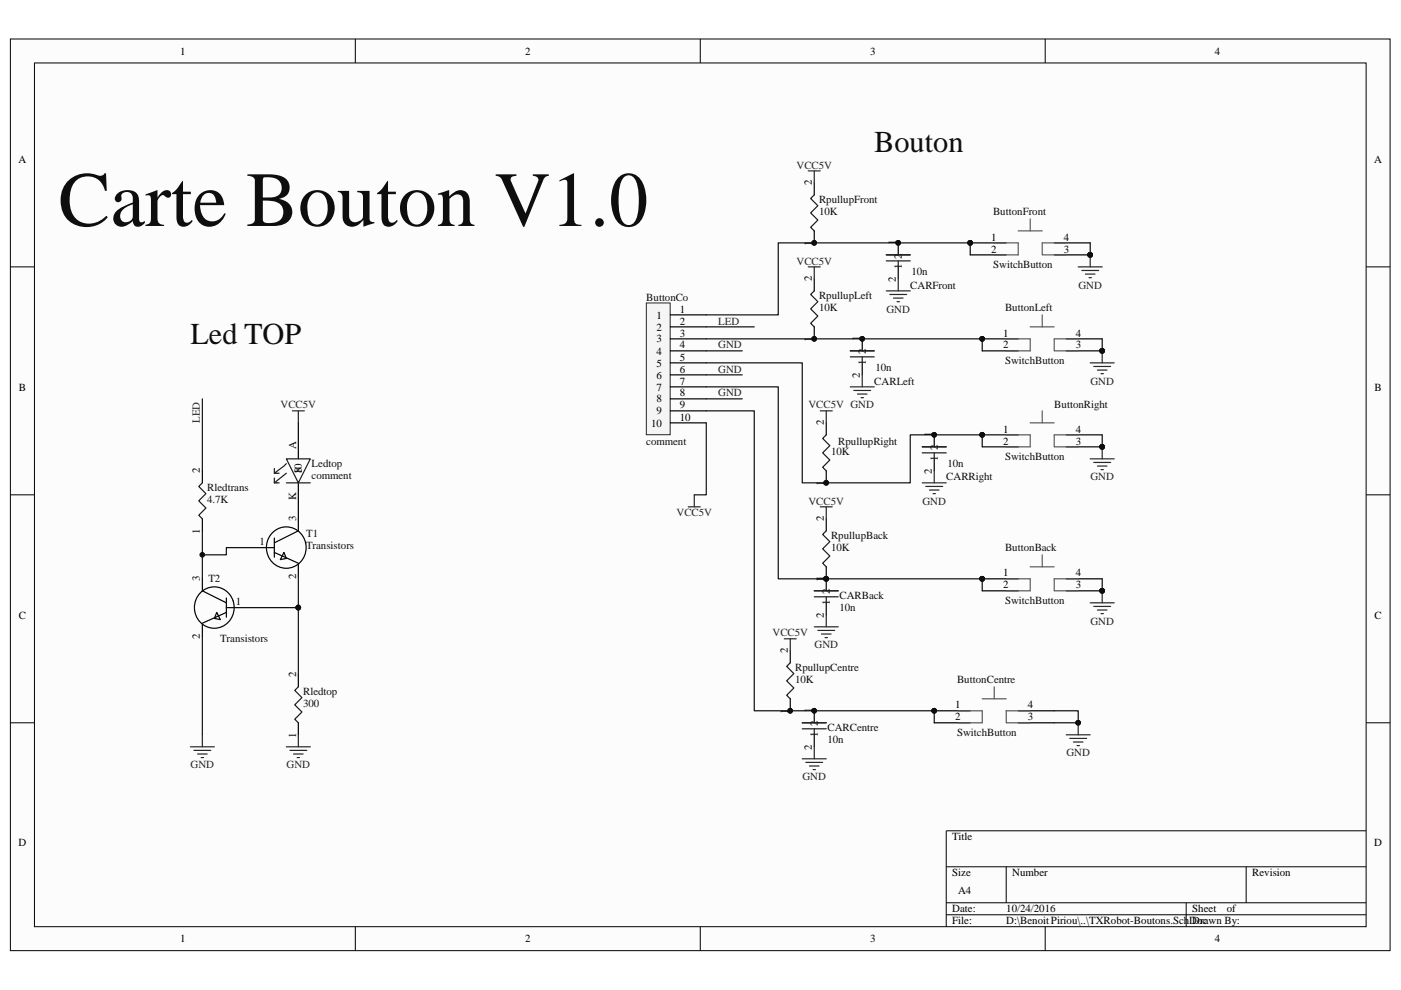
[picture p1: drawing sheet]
<svg xmlns="http://www.w3.org/2000/svg" width="297mm" height="210mm" viewBox="0 0 297 210" stroke-linecap="round" stroke-linejoin="round" font-family="sans-serif">
<path d="M2.2 8.3h292.5v193.3h-292.5z" fill="#fcfcfc"/>
<path d="M2.2 8.3h292.5v193.3h-292.5z" fill="none" stroke="#000" stroke-width=".21"/>
<path d="M7.3 13.4h282.3v183.1h-282.3z" fill="#fcfcfc"/>
<g fill="none" stroke="#000" stroke-width=".21">
<path d="M7.3 13.3h282.3v183.2h-282.3zM75.3 8.3v5M148.5 8.3v5M221.6 8.3v5M2.2 56.6h5.1M289.7 56.6h5M2.2 104.9h5.1M289.7 104.9h5M2.2 153.3h5.1M289.7 153.3h5M289.7 176.1h-89.1v20.4M75.3 196.5v5.1"/>
<path d="M148.5 196.5v5.1M200.6 183.8h89.1M200.6 191.4h89.1M200.6 194h89.1M213.3 183.8v7.6M221.6 196.5v5.1M251.5 191.4v5.1M264.2 183.8v7.6"/>
</g>
<path d="M137.1 64.3h5v27.9h-5z" fill="#f5f5f5"/>
<path d="M137 64.2h5.1v28h-5.1z" fill="none" stroke="#262626" stroke-width=".21"/>
<g fill="none" stroke="#000" stroke-width=".25">
<path d="M172.6 38.8v2.5M172.6 49v2.5M172.6 59.1v2.6M190.4 51.5v2.5M190.4 56.6v2.5M205.7 51.5h7.6M205.7 54h7.6M223.5 51.5h7.6M223.5 54h7.6M142.1 66.8h7.6M142.1 69.3h7.6M142.1 71.8h7.6"/>
<path d="M142.1 74.4h7.6M142.1 76.9h7.6M142.1 79.5h7.6M172.6 69.3v2.5M182.8 71.8v2.6M182.8 76.9v2.6M208.2 71.8h7.7M208.2 74.4h7.7M226.1 71.8h7.6M226.1 74.4h7.6M42.9 99.8v2.6M63.3 89.7v7.6"/>
<path d="M142.1 82h7.6M142.1 84.6h7.6M142.1 87.1h7.6M142.1 89.7h7.6M175.2 89.7v2.5M175.2 99.8v2.6M198.1 92.2v2.5M198.1 97.3v2.5M208.2 92.2h7.7M208.2 94.7h7.7M226.1 92.2h7.6M226.1 94.7h7.6"/>
<path d="M42.9 110v2.5M55.6 116.1h2.6M56.7 114.6a4.2 4.2 0 0 1 5.5-2.6 4.2 4.2 0 0 1 2.4 5.6 4.2 4.2 0 0 1-5.4 2.6 4.2 4.2 0 0 1-2.5-5.5M58.2 114.1v4M58.2 117.1l5.1 2.3M60.2 117.1l.5 1.3-1.3 .3zM63.3 102.4v10.1l-5.1 2.6M63.3 119.7v2.5M175.2 110v2.5M42.9 122.7v2.6l5.1 2.5M42.9 132.4v2.5M46 129.8l.7 1.6-1.3-.3z"/>
<path d="M48 128.8h2.5M48 126.8v4.1M48 129.8l-5.1 2.3M49.4 127.4a4.2 4.2 0 0 0-5.5-2.7 4.2 4.2 0 0 0-2.4 5.6 4.2 4.2 0 0 0 5.4 2.6 4.2 4.2 0 0 0 2.5-5.4M167.5 138v2.5M175.2 120.2v5.1M175.2 127.8v2.6M208.2 122.7h7.7M208.2 125.3h7.7M226.1 122.7h7.6M226.1 125.3h7.6M63.3 143.1v2.5"/>
<path d="M63.3 153.3v2.5M167.5 148.2v2.5M172.6 150.7v2.6M172.6 155.8v2.5M198.1 150.7h7.6M198.1 153.3h7.6M215.9 150.7h7.6M215.9 153.3h7.6"/>
</g>
<g fill="#0e0e0e" stroke="#0e0e0e" stroke-width=".21">
<circle cx="205.7" cy="51.5" r=".5"/>
<circle cx="231.1" cy="54" r=".5"/>
<circle cx="208.2" cy="71.8" r=".5"/>
<circle cx="233.7" cy="74.4" r=".5"/>
<circle cx="208.2" cy="92.2" r=".5"/>
<circle cx="233.7" cy="94.7" r=".5"/>
<circle cx="208.2" cy="122.7" r=".5"/>
<circle cx="233.7" cy="125.3" r=".5"/>
<circle cx="172.6" cy="51.5" r=".5"/>
<circle cx="172.6" cy="71.8" r=".5"/>
<circle cx="175.2" cy="102.4" r=".5"/>
<circle cx="175.2" cy="122.7" r=".5"/>
<circle cx="198.1" cy="92.2" r=".5"/>
<circle cx="182.8" cy="71.8" r=".5"/>
<circle cx="190.4" cy="51.5" r=".5"/>
<circle cx="167.5" cy="150.7" r=".5"/>
<circle cx="172.6" cy="150.7" r=".5"/>
<circle cx="198.1" cy="150.7" r=".5"/>
<circle cx="228.6" cy="153.2" r=".5"/>
<circle cx="42.9" cy="117.6" r=".5"/>
<circle cx="63.2" cy="128.8" r=".5"/>
</g>
<g fill="none" stroke="#585858" stroke-width=".25">
<path d="M210.8 51.5h5.1v2.5h-5.1M215.9 49h5.1M218.4 46.4v2.6M226.1 51.5h-5.1v2.5h5.1M213.3 71.8h5.1v2.6h-5.1M218.4 69.3h5.1M221 66.8v2.5M228.6 71.8h-5.1v2.6h5.1M213.3 92.2h5.1v2.5h-5.1M218.4 89.7h5.1M221 87.1v2.6M228.6 92.2h-5.1v2.5h5.1"/>
<path d="M221 117.6v2.6M213.3 122.7h5.1v2.6h-5.1M218.4 120.2h5.1M228.6 122.7h-5.1v2.6h5.1M203.2 150.7h5v2.6h-5M208.2 148.2h5.1M210.8 145.6v2.6M218.4 150.7h-5.1v2.6h5.1"/>
</g>
<g fill="none" stroke="#0e0e0e" stroke-width=".25">
<path d="M205.7 54v-2.5h-40.7v15.3h-15.3M231.1 51.5v2.5M149.7 76.9h20.4v25.5h22.9v-10.2h15.2v2.5M149.7 71.8h58.5v2.6M149.7 69.3h10.2M149.7 74.4h7.7M149.7 79.5h7.7M233.7 71.8v2.6M42.9 84.6v15.2M149.7 89.7v15.2h-2.5M149.7 87.1h10.2v63.6h38.2v2.6M149.7 82h15.3v40.7h43.2v2.6"/>
<path d="M149.7 84.6h7.7M233.7 92.2v2.5M42.9 112.5v10.2M55.6 116.1h-7.6v1.5h-5.1M42.9 134.9v20.9M50.5 128.8h12.8M63.3 122.2v20.9M233.7 122.7v2.6M223.5 150.7h5.1v2.6h-5.1"/>
</g>
<g fill="none" stroke="#1c1c1c" stroke-width=".25">
<path d="M172.6 41.3l-.7 .8 1.5 1.5-1.5 1.5 1.5 1.6-1.5 1.5 .7 .8M187.9 54h5.1M187.9 55.3h5.1M190.4 55.3v1.3M172.6 61.7l-.7 .7 1.5 1.6-1.5 1.5 1.5 1.5-1.5 1.5 .7 .8M180.3 74.4h5.1M180.3 75.7h5.1M182.8 75.7v1.2M58.2 99.3v1M60.7 97.3h5.1l-2.5 5.1zM60.7 98.3l-2.5 2M175.2 92.2l-.8 .8 1.5 1.5-1.5 1.5 1.5 1.5-1.5 1.6 .8 .7"/>
<path d="M195.5 94.7h5.1M195.5 96h5.1M198.1 96v1.3M42.9 102.4l-.8 .7 1.6 1.6-1.6 1.5 1.6 1.5-1.6 1.5 .8 .8M58.2 102.4h1M58.2 101.4v1M58.2 100.3h1M60.7 102.4h5.1M60.7 100.3l-2.5 2.1M175.2 112.5l-.8 .8 1.5 1.5-1.5 1.6 1.5 1.5-1.5 1.5 .8 .8M172.6 125.3h5.1M172.6 126.5h5.1"/>
<path d="M175.2 126.5v1.3M63.3 145.6l-.8 .8 1.5 1.5-1.5 1.5 1.5 1.6-1.5 1.5 .8 .8M167.5 140.5l-.7 .8 1.5 1.5-1.5 1.5 1.5 1.6-1.5 1.5 .7 .8M170.1 153.3h5.1M170.1 154.5h5.1M172.6 154.5v1.3"/>
</g>
<g fill="none" stroke="#262626" stroke-width=".25">
<path d="M171.4 36.2h2.5M172.6 36.2v2.6M171.4 56.6h2.5M172.6 56.6v2.5M190.4 59.1v2.6M228.6 56.6h5.1M229.4 57.3h3.5M230.1 58.1h2.1M230.9 58.9h.5M231.1 54v2.6M182.8 79.5v2.5M187.9 61.7h5.1"/>
<path d="M188.7 62.4h3.5M189.4 63.2h2.1M190.2 64h.5M231.1 76.9h5.1M231.9 77.7h3.6M232.7 78.5h2M233.4 79.2h.5M233.7 74.4v2.5M62 87.1h2.5M63.3 87.1v2.6M173.9 87.1h2.6M175.2 87.1v2.6"/>
<path d="M180.3 82h5.1M181 82.8h3.6M181.8 83.5h2M182.6 84.3h.5M198.1 99.8v2.6M231.1 97.3h5.1M231.9 98.1h3.6M232.7 98.8h2M233.4 99.6h.5M233.7 94.7v2.6M145.9 107.5h2.6M147.2 104.9v2.6"/>
<path d="M173.9 107.5h2.6M175.2 107.5v2.5M195.5 102.4h5.1M196.3 103.1h3.6M197.1 103.9h2M197.8 104.7h.5M166.3 135.4h2.5M167.5 135.4v2.6M172.6 132.9h5.1M173.4 133.7h3.6M174.2 134.4h2M174.9 135.2h.5"/>
<path d="M175.2 130.4v2.5M231.1 127.8h5.1M231.9 128.6h3.6M232.7 129.3h2M233.4 130.1h.5M233.7 125.3v2.5M40.4 158.3h5M41.1 159.1h3.6M41.9 159.9h2M42.9 155.8v2.5M60.7 158.3h5.1M61.5 159.1h3.5"/>
<path d="M62.2 159.9h2.1M63.3 155.8v2.5M172.6 158.3v2.6M226.1 155.8h5M226.8 156.6h3.6M227.6 157.3h2M228.3 158.1h.6M228.6 153.3v2.5M42.6 160.6h.6M63 160.6h.5M170.1 160.9h5.1M170.9 161.6h3.5"/>
<path d="M171.6 162.4h2.1M172.4 163.2h.5"/>
</g>
<text font-size="16.5" fill="#0e0e0e" x="12.4" y="47.9">Carte Bouton V1.0</text>
<g font-size="6.4" fill="#0e0e0e">
<text x="185.4" y="32.3">Bouton</text>
<text x="40.4" y="73">Led TOP</text>
</g>
<g font-size="2.3">
<text x="38.2" y="11.6">1</text>
<text x="111.3" y="11.6">2</text>
<text x="184.5" y="11.6">3</text>
<text x="257.6" y="11.6">4</text>
<text x="3.9" y="34.5">A</text>
<text x="291.4" y="34.5">A</text>
<text x="172.1" y="39.3" transform="rotate(-90 172.1 39.3)">2</text>
<text x="172.1" y="52.1" transform="rotate(-90 172.1 52.1)">1</text>
<text x="189.9" y="52" transform="rotate(-90 189.9 52)">1</text>
<text x="210.2" y="51">1</text>
<text x="210.2" y="53.5">2</text>
<text x="225.6" y="51">4</text>
<text x="225.6" y="53.5">3</text>
<text x="172.1" y="59.6" transform="rotate(-90 172.1 59.6)">2</text>
<text x="189.9" y="59.8" transform="rotate(-90 189.9 59.8)">2</text>
<text x="191.2" y="57" transform="rotate(-90 191.2 57)">1</text>
<text x="191.2" y="54.8" transform="rotate(-90 191.2 54.8)">2</text>
<text x="139.2" y="67.5">1</text>
<text x="139.2" y="70.1">2</text>
<text x="144.1" y="66.3">1</text>
<text x="144.1" y="68.8">2</text>
<text x="144.1" y="71.3">3</text>
<text x="212.7" y="71.3">1</text>
<text x="228.1" y="71.3">4</text>
<text x="139.2" y="72.6">3</text>
<text x="139.2" y="75.2">4</text>
<text x="139.2" y="77.7">5</text>
<text x="144.1" y="73.9">4</text>
<text x="144.1" y="76.4">5</text>
<text x="172.1" y="72.5" transform="rotate(-90 172.1 72.5)">1</text>
<text x="182.3" y="72.4" transform="rotate(-90 182.3 72.4)">1</text>
<text x="183.6" y="77.3" transform="rotate(-90 183.6 77.3)">1</text>
<text x="183.6" y="75.2" transform="rotate(-90 183.6 75.2)">2</text>
<text x="212.7" y="73.9">2</text>
<text x="228.1" y="73.9">3</text>
<text x="4" y="82.8">B</text>
<text x="139.2" y="80.3">6</text>
<text x="139.2" y="82.8">7</text>
<text x="144.1" y="79">6</text>
<text x="144.1" y="81.5">7</text>
<text x="182.3" y="80.1" transform="rotate(-90 182.3 80.1)">2</text>
<text x="291.4" y="82.8">B</text>
<text x="139.2" y="85.3">8</text>
<text x="139.2" y="87.9">9</text>
<text x="144.1" y="84.1">8</text>
<text x="144.1" y="86.6">9</text>
<text x="144.1" y="89.2">10</text>
<text x="62.8" y="95.2" transform="rotate(-90 62.8 95.2)">A</text>
<text x="138" y="90.4">10</text>
<text x="174.7" y="90.2" transform="rotate(-90 174.7 90.2)">2</text>
<text x="197.6" y="92.7" transform="rotate(-90 197.6 92.7)">1</text>
<text x="198.8" y="95.5" transform="rotate(-90 198.8 95.5)">2</text>
<text x="212.7" y="91.7">1</text>
<text x="212.7" y="94.2">2</text>
<text x="228.1" y="91.7">4</text>
<text x="228.1" y="94.2">3</text>
<text x="42.4" y="100.3" transform="rotate(-90 42.4 100.3)">2</text>
<text x="64" y="100.6" transform="rotate(-90 64 100.6)">180</text>
<text x="197.6" y="100.5" transform="rotate(-90 197.6 100.5)">2</text>
<text x="198.8" y="97.7" transform="rotate(-90 198.8 97.7)">1</text>
<text x="62.8" y="106.1" transform="rotate(-90 62.8 106.1)">K</text>
<text x="174.7" y="103" transform="rotate(-90 174.7 103)">1</text>
<text x="42.4" y="113.2" transform="rotate(-90 42.4 113.2)">1</text>
<text x="62.8" y="110.5" transform="rotate(-90 62.8 110.5)">3</text>
<text x="174.7" y="110.5" transform="rotate(-90 174.7 110.5)">2</text>
<text x="55" y="115.6">1</text>
<text x="42.4" y="123.2" transform="rotate(-90 42.4 123.2)">3</text>
<text x="62.8" y="122.9" transform="rotate(-90 62.8 122.9)">2</text>
<text x="174.7" y="123.4" transform="rotate(-90 174.7 123.4)">1</text>
<text x="212.7" y="122.2">1</text>
<text x="212.7" y="124.8">2</text>
<text x="228.1" y="122.2">4</text>
<text x="228.1" y="124.8">3</text>
<text x="4" y="131.1">C</text>
<text x="50" y="128.3">1</text>
<text x="174.7" y="131" transform="rotate(-90 174.7 131)">2</text>
<text x="176" y="128.2" transform="rotate(-90 176 128.2)">1</text>
<text x="176" y="126" transform="rotate(-90 176 126)">2</text>
<text x="291.4" y="131.1">C</text>
<text x="42.4" y="135.6" transform="rotate(-90 42.4 135.6)">2</text>
<text x="62.8" y="143.6" transform="rotate(-90 62.8 143.6)">2</text>
<text x="167" y="138.5" transform="rotate(-90 167 138.5)">2</text>
<text x="167" y="151.4" transform="rotate(-90 167 151.4)">1</text>
<text x="172.1" y="151.2" transform="rotate(-90 172.1 151.2)">1</text>
<text x="173.4" y="154" transform="rotate(-90 173.4 154)">2</text>
<text x="202.5" y="150.2">1</text>
<text x="202.5" y="152.8">2</text>
<text x="217.9" y="150.2">4</text>
<text x="217.9" y="152.8">3</text>
<text x="62.8" y="156.4" transform="rotate(-90 62.8 156.4)">1</text>
<text x="172.1" y="159" transform="rotate(-90 172.1 159)">2</text>
<text x="173.4" y="156.2" transform="rotate(-90 173.4 156.2)">1</text>
<text x="3.9" y="179.5">D</text>
<text x="201.9" y="178.2">Title</text>
<text x="291.4" y="179.5">D</text>
<text x="201.9" y="185.8">Size</text>
<text x="214.6" y="185.8">Number</text>
<text x="265.5" y="185.8">Revision</text>
<text x="203.2" y="189.6">A4</text>
<text x="201.9" y="193.5">Date:</text>
<text x="201.9" y="196">File:</text>
<text x="213.3" y="193.5">10/24/2016</text>
<text x="213.3" y="196">D:\Benoit Piriou\..\TXRobot-Boutons.SchDoc</text>
<text x="252.8" y="193.5">Sheet</text>
<text x="252.8" y="196">Drawn By:</text>
<text x="260.1" y="193.5">of</text>
<text x="38.2" y="199.8">1</text>
<text x="111.3" y="199.8">2</text>
<text x="184.5" y="199.8">3</text>
<text x="257.6" y="199.8">4</text>
</g>
<g font-size="2.3" fill="#262626">
<text x="168.9" y="35.7">VCC5V</text>
<text x="168.9" y="56.1">VCC5V</text>
<text x="228.7" y="61.2">GND</text>
<text x="152.3" y="68.8">LED</text>
<text x="188" y="66.3">GND</text>
<text x="152.3" y="73.9">GND</text>
<text x="152.3" y="79">GND</text>
<text x="231.2" y="81.5">GND</text>
<text x="42.4" y="89.7" transform="rotate(-90 42.4 89.7)">LED</text>
<text x="59.5" y="86.6">VCC5V</text>
<text x="152.3" y="84.1">GND</text>
<text x="171.4" y="86.6">VCC5V GND</text>
<text x="231.2" y="101.9">GND</text>
<text x="171.4" y="107">VCC5V</text>
<text x="195.6" y="107">GND</text>
<text x="143.4" y="109.5">VCC5V</text>
<text x="163.8" y="135">VCC5V</text>
<text x="172.7" y="137.5">GND</text>
<text x="231.2" y="132.4">GND</text>
<text x="226.1" y="160.4">GND</text>
<text x="40.4" y="162.9">GND</text>
<text x="60.8" y="162.9">GND</text>
<text x="170.1" y="165.5">GND</text>
</g>
<g font-size="2.3" fill="#0e0e0e">
<text x="173.7" y="45.6">10K</text>
<text x="173.7" y="43.1">RpullupFront</text>
<text x="210.5" y="45.6">ButtonFront</text>
<text x="193.3" y="58.4">10n</text>
<text x="210.5" y="56.8">SwitchButton</text>
<text x="137" y="63.7">ButtonCo</text>
<text x="173.7" y="63.5">RpullupLeft</text>
<text x="193" y="61.2">CARFront</text>
<text x="173.7" y="66">10K</text>
<text x="213.1" y="66">ButtonLeft</text>
<text x="213.1" y="77.2">SwitchButton</text>
<text x="185.4" y="81.5">CARLeft</text>
<text x="185.6" y="78.7">10n</text>
<text x="223.5" y="86.6">ButtonRight</text>
<text x="137" y="94.2">comment</text>
<text x="177.7" y="94.2">RpullupRight</text>
<text x="66.1" y="99.1">Ledtop</text>
<text x="66.1" y="101.6">comment</text>
<text x="176.2" y="96.5">10K</text>
<text x="200.6" y="101.9">CARRight</text>
<text x="200.9" y="99.1">10n</text>
<text x="213.1" y="97.6">SwitchButton</text>
<text x="43.9" y="106.7">4.7K</text>
<text x="43.9" y="104.2">Rledtrans</text>
<text x="64.9" y="113.8">T1</text>
<text x="64.9" y="116.3">Transistors</text>
<text x="176.2" y="116.9">10K</text>
<text x="176.2" y="114.3">RpullupBack</text>
<text x="213.1" y="116.9">ButtonBack</text>
<text x="44.2" y="123.5">T2</text>
<text x="178" y="129.6">10n</text>
<text x="178" y="127.1">CARBack</text>
<text x="213.1" y="128.1">SwitchButton</text>
<text x="46.7" y="136.2">Transistors</text>
<text x="168.6" y="142.3">RpullupCentre</text>
<text x="64.3" y="150">300</text>
<text x="64.3" y="147.4">Rledtop</text>
<text x="168.6" y="144.9">10K</text>
<text x="202.9" y="144.9">ButtonCentre</text>
<text x="175.4" y="155">CARCentre</text>
<text x="175.4" y="157.6">10n</text>
<text x="202.9" y="156.1">SwitchButton</text>
</g>
</svg>
